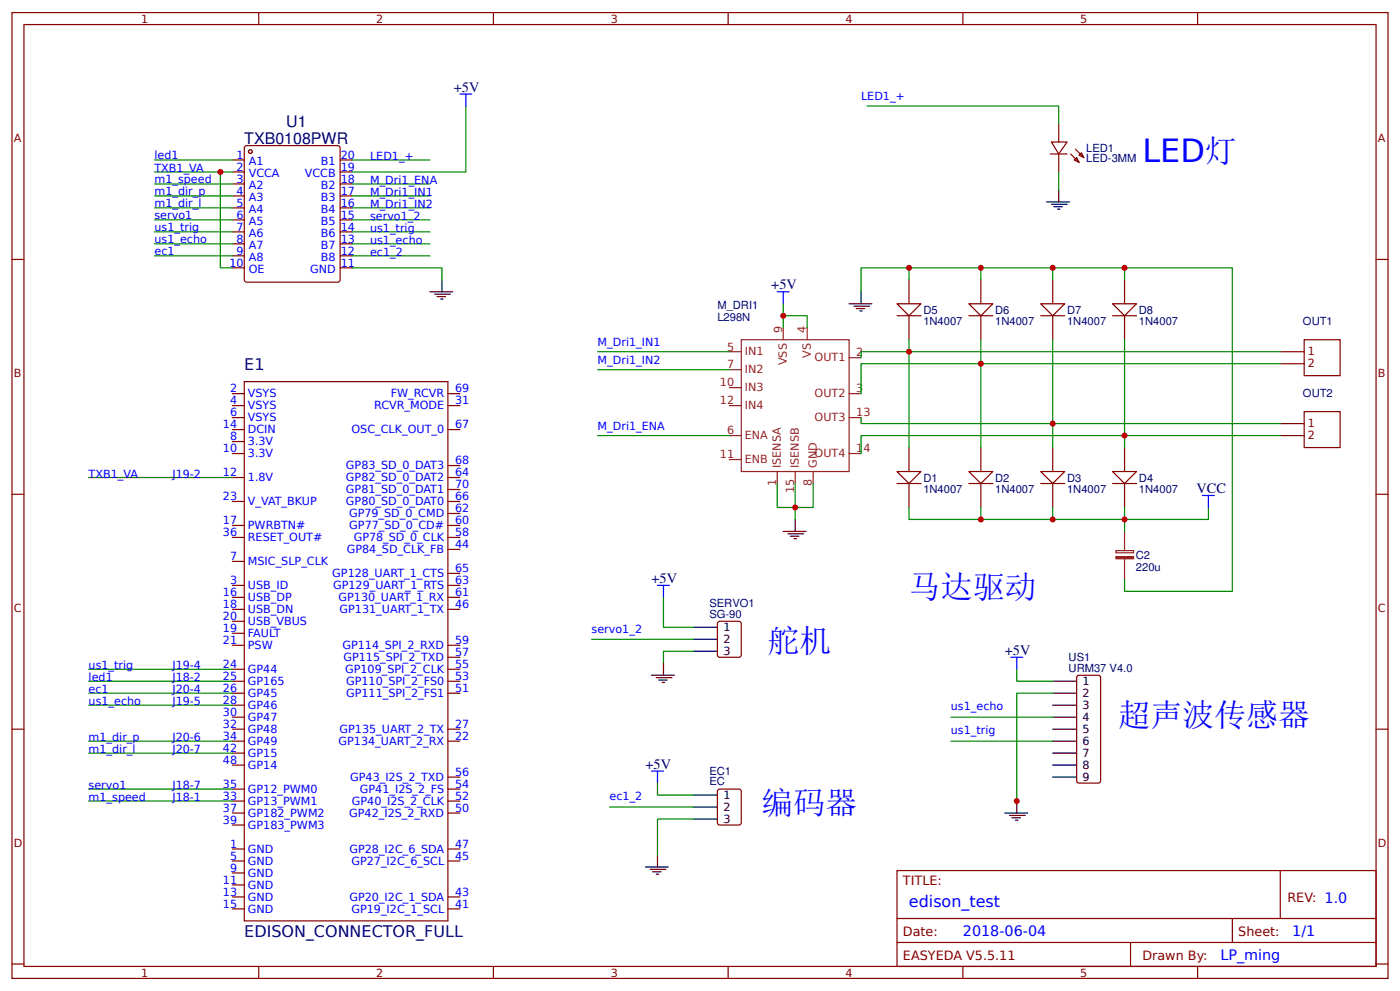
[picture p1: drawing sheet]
<svg xmlns="http://www.w3.org/2000/svg" width="309mm" height="219mm" viewBox="0 0 309 219" stroke-linecap="round" stroke-linejoin="round" font-family="sans-serif">
<g fill="none" stroke="#800" stroke-width=".26">
<path d="M51.3 86.9h2.7M51.3 97.5h2.7M51.3 94.9h2.7M51.3 89.6h2.7M51.3 92.2h2.7M54 84.3h45v119h-45zM99 86.9h2.6M99 94.9h2.6M99 89.6h2.6M51.3 105.4h2.7M51.3 116h2.7M51.3 110.7h2.7"/>
<path d="M51.3 118.7h2.7M51.3 100.1h2.7M99 105.4h2.6M99 116h2.6M99 110.7h2.6M99 118.7h2.6M99 113.4h2.6M99 108.1h2.6M99 102.8h2.6M51.3 124h2.7M51.3 129.2h2.7M51.3 131.9h2.7"/>
<path d="M51.3 134.5h2.7M51.3 137.2h2.7M51.3 139.8h2.7M99 129.2h2.6M99 131.9h2.6M99 134.5h2.6M99 126.6h2.6M99 121.3h2.6M51.3 142.5h2.7M51.3 147.8h2.7M51.3 150.4h2.7M51.3 153.1h2.7"/>
<path d="M51.3 155.7h2.7M51.3 158.4h2.7M99 142.5h2.6M99 147.8h2.6M99 150.4h2.6M99 153.1h2.6M99 145.1h2.6M51.3 161h2.7M51.3 163.6h2.7M51.3 166.3h2.7M51.3 168.9h2.7M51.3 174.2h2.7"/>
<path d="M51.3 176.9h2.7M51.3 179.5h2.7M99 161h2.6M99 163.6h2.6M99 174.2h2.6M99 176.9h2.6M99 179.5h2.6M99 171.6h2.6M51.3 187.5h2.7M51.3 182.2h2.7M51.3 198h2.7M51.3 190.1h2.7"/>
<path d="M51.3 192.7h2.7M51.3 195.4h2.7M99 187.5h2.6M99 198h2.6M99 190.1h2.6M51.3 200.7h2.7M99 200.7h2.6"/>
</g>
<circle cx="55.3" cy="33.5" r=".4" fill="#fff" stroke="#800" stroke-width=".26"/>
<path d="M54 32.4l.5-.3h20.1l.5 .3v29.4l-.2 .4-20.4 .1-.5-.3z" fill="none" stroke="#800" stroke-width=".26"/>
<circle cx="55.3" cy="33.5" r=".4" fill="#fff" stroke="#800" stroke-width=".26"/>
<g fill="none" stroke="#800" stroke-width=".26">
<path d="M51.3 35.3h2.7M51.3 38h2.7M75.1 35.3h2.7M75.1 38h2.7M51.3 40.6h2.7M51.3 43.3h2.7M51.3 45.9h2.7M51.3 48.6h2.7M51.3 51.2h2.7M51.3 53.8h2.7M51.3 56.5h2.7M51.3 59.1h2.7"/>
<path d="M75.1 40.6h2.7M75.1 43.3h2.7M75.1 45.9h2.7M75.1 48.6h2.7M75.1 51.2h2.7M75.1 53.8h2.7M75.1 56.5h2.7M75.1 59.1h2.7"/>
</g>
<g fill="none" stroke="#080" stroke-width=".26">
<path d="M34.1 38h17.2M34.1 35.3h17.2M48.7 38v21.1h2.6M102.9 23.4v14.6h-25.1M34.1 40.6h17.2M34.1 43.3h17.2M34.1 45.9h17.2M34.1 48.6h17.2M34.1 51.2h17.2M34.1 53.8h17.2M34.1 56.5h17.2M19.6 105.4h31.7"/>
<path d="M19.6 153.1h31.7M19.6 147.8h31.7M19.6 155.7h31.7M19.6 150.4h31.7M19.6 176.9h31.7M19.6 163.6h31.7M19.6 166.3h31.7M19.6 174.2h31.7"/>
</g>
<g fill="none" stroke="#8d2323" stroke-width=".26">
<path d="M161.1 77.7h2.7M163.8 75h23.8v29.1h-23.8zM173 72.4v2.6M178.3 72.4v2.6M187.6 79h2.6M161.1 96.2h2.7M161.1 81.6h2.7M161.1 85.6h2.7M161.1 89.6h2.7M187.6 86.9h2.6M187.6 92.2h2.6M161.1 101.5h2.7"/>
<path d="M171.7 104.1v2.7M175.7 104.1v2.7M179.7 104.1v2.7M187.6 100.1h2.6"/>
</g>
<path d="M198.2 104.1h5.3l-2.7 2.7z" fill="#fefefe" stroke="#800" stroke-width=".26"/>
<path d="M200.8 98.8v5.3M198.2 106.8h5.3M200.8 106.8v5.3" fill="none" stroke="#800" stroke-width=".26"/>
<path d="M214 104.1h5.3l-2.6 2.7z" fill="#fefefe" stroke="#800" stroke-width=".26"/>
<path d="M216.7 98.8v5.3M214 106.8h5.3M216.7 106.8v5.3" fill="none" stroke="#800" stroke-width=".26"/>
<path d="M229.9 104.1h5.3l-2.6 2.7z" fill="#fefefe" stroke="#800" stroke-width=".26"/>
<path d="M232.6 98.8v5.3M229.9 106.8h5.3M232.6 106.8v5.3" fill="none" stroke="#800" stroke-width=".26"/>
<path d="M245.8 104.1h5.3l-2.7 2.7z" fill="#fefefe" stroke="#800" stroke-width=".26"/>
<path d="M248.4 98.8v5.3M245.8 106.8h5.3M248.4 106.8v5.3" fill="none" stroke="#800" stroke-width=".26"/>
<path d="M198.2 67.1h5.3l-2.7 2.6z" fill="#fefefe" stroke="#800" stroke-width=".26"/>
<path d="M198.2 69.7h5.3M200.8 61.8v5.3M200.8 69.7v5.3" fill="none" stroke="#800" stroke-width=".26"/>
<path d="M214 67.1h5.3l-2.6 2.6z" fill="#fefefe" stroke="#800" stroke-width=".26"/>
<path d="M214 69.7h5.3M216.7 61.8v5.3M216.7 69.7v5.3" fill="none" stroke="#800" stroke-width=".26"/>
<path d="M229.9 67.1h5.3l-2.6 2.6z" fill="#fefefe" stroke="#800" stroke-width=".26"/>
<path d="M229.9 69.7h5.3M232.6 61.8v5.3M232.6 69.7v5.3" fill="none" stroke="#800" stroke-width=".26"/>
<path d="M245.8 67.1h5.3l-2.7 2.6z" fill="#fefefe" stroke="#800" stroke-width=".26"/>
<g fill="none" stroke="#800" stroke-width=".26">
<path d="M2.6 2.8h304.1v213.2h-304.1zM5.3 5.4h298.7v208h-298.7zM57.1 2.8v2.6M109 2.8v2.6M160.9 2.8v2.6M212.7 2.8v2.6M264.6 2.8v2.6M232 34h3.7M232.3 31.4h3.4l-1.8 2.6zM233.9 27.4v4M233.9 34v4M236.5 34l1.9 1.9"/>
<path d="M237.3 35.3l.6-.5 .5 1.1zM237.6 32.9l1.8 1.9M238.4 34.3l.5-.6 .5 1.1zM2.6 57.3h2.7M304 57.3h2.7M245.8 69.7h5.3M248.4 61.8v5.3M248.4 69.7v5.3M2.6 109.1h2.7M304 109.1h2.7M158.7 137.3l4.5-.1 .5 .2 .1 7.2-.3 .5h-4.5l-.4-.2-.1-7.2zM237.9 149.4l.5-.3h4.2l.5 .3 .1 .2v22.8l-.1 .2-.5 .3h-4.2l-.5-.3v-.2z"/>
<path d="M2.6 161h2.7M158.7 174.3l4.5-.1 .5 .3 .1 7.1-.3 .5-4.5 .1-.4-.3-.1-7.1zM304 161h2.7M198.2 192.2h105.8v21.2h-105.8zM282.8 192.2v10.6M2.6 212.9h2.7M57.1 213.4v2.6M109 213.4v2.6M160.9 213.4v2.6M198.2 202.8h105.8M198.2 208.1h105.8M212.7 213.4v2.6"/>
<path d="M249.8 208.1v5.3M264.6 213.4v2.6M272.3 202.8v5.3M304 212.9h2.7"/>
</g>
<path d="M282.8 77.7h5.3M288.1 75h8v7.9h-8zM282.8 80.3h5.3M282.8 93.5h5.3M282.8 96.2h5.3M288.1 90.9h8v7.9h-8z" fill="none" stroke="#800000" stroke-width=".26"/>
<g fill="none" stroke="#080" stroke-width=".26">
<path d="M77.8 35.3h17.2M191.6 23.4h42.3v4M233.9 38v3.9M77.8 59.1h19.8v2.7M77.8 40.6h17.2M77.8 43.3h17.2M77.8 45.9h17.2M77.8 48.6h17.2M77.8 51.2h17.2M77.8 53.8h17.2M77.8 56.5h17.2M200.8 59.1v2.7"/>
<path d="M216.7 59.1v2.7M232.6 59.1v2.7M248.4 59.1h23.9v71.5h-23.9v-2.7M132 77.7h29.1M173 69.7h5.3v2.7M173 67.1v5.3M200.8 75v23.8M216.7 75v23.8M232.6 75v23.8M248.4 61.8v-2.7h-58.2v5.3M248.4 75v23.8M282.8 77.7h-92.6v1.3"/>
<path d="M132 81.6h29.1M132 96.2h29.1M190.2 92.2v1.3h92.6M282.8 80.3h-92.6v6.6M282.8 96.2h-92.6v3.9M171.7 106.8v5.3h8v-5.3M175.7 106.8v7.9M200.8 112.1v2.6h66.2v-2.6M216.7 112.1v2.6M232.6 112.1v2.6M248.4 112.1v5.2M146.6 131.9v6.6h6.6"/>
<path d="M130.7 141.2h22.5M153.2 143.8h-6.6v2.6M210.1 158.4h22.5M224.6 147.8v2.6h8M232.6 153.1h-8v23.8M134.7 178.2h18.5M145.3 172.9v2.7h7.9M210.1 163.6h22.5M153.2 180.8h-7.9v8"/>
</g>
<path d="M101.6 20.8h2.6M102.9 20.8v2.6M171.7 64.4h2.7M173 64.4v2.7M265.6 109.4h2.7M267 109.4v2.7M145.3 129.2h2.6M146.6 129.2v2.7M223.3 145.1h2.7M224.6 145.1v2.7M143.9 170.3h2.7M145.3 170.3v2.6" fill="none" stroke="#00f" stroke-width=".26"/>
<path d="M248.4 117.3v4.3M246.5 121.6h3.9v.5h-3.9zM248.4 123.4v4.5" fill="none" stroke="#8d2323" stroke-width=".26"/>
<path d="M246.5 122.9h3.9v.5h-3.9z" fill="#8d2323" stroke="#8d2323" stroke-width=".26"/>
<g fill="none" stroke="#000" stroke-width=".26">
<path d="M231.2 44.6h5.1M232.3 45.1h3.4M232.8 45.6h1.9M233.6 46.2h.6M233.9 41.9v2.7M95 64.4h5M96 65h3.5M96.6 65.5h1.8M97.4 66h.5M97.6 61.8v2.6M187.6 67.1h5M188.6 67.6h3.5"/>
<path d="M189.2 68.1h1.8M190 68.7h.5M190.2 64.4v2.7M173 117.3h5.1M174.1 117.9h3.4M174.6 118.4h1.9M175.4 118.9h.5M175.7 114.7v2.6M153.2 138.5h5.3M143.9 149.1h5.1M145 149.6h3.4M145.5 150.2h1.9"/>
<path d="M146.3 150.7h.5M146.6 146.4v2.7M153.2 143.8h5.3M153.2 141.2h5.3M232.6 150.4h5.3M232.6 153.1h5.3M232.6 155.7h5.3M232.6 158.4h5.3M153.2 175.6h5.3M153.2 178.2h5.3M222 179.5h5M224.6 176.9v2.6"/>
<path d="M232.6 161h5.3M232.6 163.6h5.3M232.6 166.3h5.3M232.6 168.9h5.3M232.6 171.6h5.3M142.6 191.4h5M143.7 192h3.4M144.2 192.5h1.8M145 193h.5M145.3 188.8v2.6M153.2 180.8h5.3M223 180h3.5"/>
<path d="M223.6 180.6h1.8M224.4 181.1h.5"/>
</g>
<g fill="#c00">
<circle cx="173" cy="69.7" r=".66"/>
<circle cx="224.6" cy="176.9" r=".66"/>
<circle cx="175.7" cy="112.1" r=".66"/>
<circle cx="248.4" cy="59.1" r=".66"/>
<circle cx="200.8" cy="59.1" r=".66"/>
<circle cx="216.7" cy="59.1" r=".66"/>
<circle cx="232.6" cy="59.1" r=".66"/>
<circle cx="216.7" cy="114.7" r=".66"/>
<circle cx="232.6" cy="114.7" r=".66"/>
<circle cx="248.4" cy="114.7" r=".66"/>
<circle cx="248.4" cy="96.2" r=".66"/>
<circle cx="232.6" cy="93.5" r=".66"/>
<circle cx="216.7" cy="80.3" r=".66"/>
<circle cx="200.8" cy="77.7" r=".66"/>
<circle cx="48.7" cy="38" r=".66"/>
</g>
<g font-size="7.1" fill="#00f">
<text x="252.4" y="35.9">LED灯</text>
<text x="200.8" y="132.1">马达驱动</text>
<text x="169.6" y="144">舵机</text>
<text x="247.1" y="160.2">超声波传感器</text>
<text x="168.2" y="179.8">编码器</text>
</g>
<g font-size="3.5" fill="#000080">
<text x="63.2" y="27.9">U1</text>
<text x="54" y="31.9">TXB0108PWR</text>
<text x="54" y="81.6">E1</text>
<text x="54" y="206.9">EDISON_CONNECTOR_FULL</text>
</g>
<text font-size="3.5" fill="#00f" x="200.8" y="200.2">edison_test</text>
<g font-size="3.2" fill="#000080">
<text x="100.3" y="20.2">+5V</text>
<text x="170.4" y="63.9">+5V</text>
<text x="264.3" y="108.9">VCC</text>
<text x="143.9" y="128.7">+5V</text>
<text x="222" y="144.6">+5V</text>
<text x="142.6" y="169.7">+5V</text>
</g>
<g font-size="3.2" fill="#00f">
<text x="212.7" y="206.8">2018-06-04</text>
<text x="285.5" y="206.8">1/1</text>
<text x="269.6" y="212.1">LP_ming</text>
</g>
<g font-size="2.8" fill="#800">
<text x="199.5" y="195.4">TITLE:</text>
<text x="284.4" y="199.1">REV: 1.0</text>
<text x="199.5" y="206.8">Date:</text>
<text x="273.6" y="206.8">Sheet:</text>
<text x="199.5" y="212.1">EASYEDA V5.5.11</text>
<text x="252.4" y="212.1">Drawn By:</text>
</g>
<g font-size="2.5" fill="#800">
<text x="31.2" y="5">1</text>
<text x="83.1" y="5">2</text>
<text x="134.9" y="5">3</text>
<text x="186.8" y="5">4</text>
<text x="238.7" y="5">5</text>
<text x="3" y="31.4">A</text>
<text x="304.4" y="31.4">A</text>
<text x="3" y="83.2">B</text>
<text x="304.4" y="83.2">B</text>
<text x="3" y="135.1">C</text>
<text x="304.4" y="135.1">C</text>
<text x="3" y="186.9">D</text>
<text x="304.4" y="186.9">D</text>
<text x="31.2" y="215.6">1</text>
<text x="83.1" y="215.6">2</text>
<text x="134.9" y="215.6">3</text>
<text x="186.8" y="215.6">4</text>
<text x="238.7" y="215.6">5</text>
</g>
<g font-size="2.5" fill="#00f">
<text x="190.2" y="22.1">LED1_+</text>
<text x="34.1" y="35.1">led1</text>
<text x="52.3" y="35.1">1</text>
<text x="75.3" y="35.1">20</text>
<text x="81.8" y="35.3">LED1_+</text>
<text x="34.1" y="38">TXB1_VA</text>
<text x="34.1" y="40.4">m1_speed</text>
<text x="52.3" y="37.7">2</text>
<text x="52.3" y="40.3">3</text>
<text x="55" y="36.4">A1</text>
<text x="55" y="39">VCCA</text>
<text x="55" y="41.7">A2</text>
<text x="67.3" y="39">VCCB</text>
<text x="70.9" y="41.7">B2</text>
<text x="70.9" y="36.4">B1</text>
<text x="75.3" y="40.3">18</text>
<text x="75.3" y="37.7">19</text>
<text x="81.8" y="40.6">M_Dri1_ENA</text>
<text x="34.1" y="43">m1_dir_p</text>
<text x="34.1" y="45.6">m1_dir_l</text>
<text x="52.3" y="43">4</text>
<text x="52.3" y="45.6">5</text>
<text x="55" y="44.3">A3</text>
<text x="55" y="47">A4</text>
<text x="70.9" y="47">B4</text>
<text x="70.9" y="44.3">B3</text>
<text x="75.3" y="45.6">16</text>
<text x="75.3" y="43">17</text>
<text x="81.8" y="43.3">M_Dri1_IN1</text>
<text x="81.8" y="45.9">M_Dri1_IN2</text>
<text x="34.1" y="51">us1_trig</text>
<text x="34.1" y="53.7">us1_echo</text>
<text x="34.1" y="48.4">servo1</text>
<text x="52.3" y="48.3">6</text>
<text x="52.3" y="50.9">7</text>
<text x="52.3" y="53.6">8</text>
<text x="55" y="49.6">A5</text>
<text x="55" y="52.3">A6</text>
<text x="70.9" y="52.3">B6</text>
<text x="70.9" y="49.6">B5</text>
<text x="75.3" y="53.6">13</text>
<text x="75.3" y="50.9">14</text>
<text x="75.3" y="48.3">15</text>
<text x="81.8" y="48.6">servo1_2</text>
<text x="81.8" y="51.2">us1_trig</text>
<text x="81.8" y="53.8">us1_echo</text>
<text x="34.1" y="56.4">ec1</text>
<text x="50.7" y="58.9">10</text>
<text x="52.3" y="56.2">9</text>
<text x="55" y="54.9">A7</text>
<text x="55" y="57.5">A8</text>
<text x="70.9" y="57.5">B8</text>
<text x="70.9" y="54.9">B7</text>
<text x="75.3" y="58.9">11</text>
<text x="75.3" y="56.2">12</text>
<text x="81.8" y="56.5">ec1_2</text>
<text x="55" y="60.2">OE</text>
<text x="68.5" y="60.2">GND</text>
<text x="132" y="76.3">M_Dri1_IN1</text>
<text x="132" y="80.3">M_Dri1_IN2</text>
<text x="50.8" y="86.7">2</text>
<text x="50.8" y="89.3">4</text>
<text x="54.8" y="87.7">VSYS</text>
<text x="86.3" y="87.7">FW_RCVR</text>
<text x="100.5" y="89.3">31</text>
<text x="100.5" y="86.7">69</text>
<text x="49.2" y="94.6">14</text>
<text x="50.8" y="91.9">6</text>
<text x="54.8" y="90.4">VSYS</text>
<text x="54.8" y="93">VSYS</text>
<text x="54.8" y="95.6">DCIN</text>
<text x="77.7" y="95.6">OSC_CLK_OUT_0</text>
<text x="82.7" y="90.4">RCVR_MODE</text>
<text x="100.5" y="94.6">67</text>
<text x="132" y="94.9">M_Dri1_ENA</text>
<text x="49.2" y="99.9">10</text>
<text x="50.8" y="97.2">8</text>
<text x="54.8" y="98.3">3.3V</text>
<text x="54.8" y="100.9">3.3V</text>
<text x="19.6" y="105.4">TXB1_VA</text>
<text x="38.1" y="105.4">J19-2</text>
<text x="49.2" y="105.2">12</text>
<text x="54.8" y="106.2">1.8V</text>
<text x="76.4" y="106.2">GP82_SD_0_DAT2</text>
<text x="76.4" y="103.6">GP83_SD_0_DAT3</text>
<text x="100.5" y="107.8">70</text>
<text x="100.5" y="105.2">64</text>
<text x="100.5" y="102.5">68</text>
<text x="49.2" y="110.5">23</text>
<text x="54.8" y="111.5">V_VAT_BKUP</text>
<text x="76.4" y="111.5">GP80_SD_0_DAT0</text>
<text x="76.4" y="108.9">GP81_SD_0_DAT1</text>
<text x="100.5" y="113.1">62</text>
<text x="100.5" y="110.5">66</text>
<text x="49.2" y="115.8">17</text>
<text x="49.2" y="118.4">36</text>
<text x="54.8" y="116.8">PWRBTN#</text>
<text x="54.8" y="119.5">RESET_OUT#</text>
<text x="77.1" y="114.2">GP79_SD_0_CMD</text>
<text x="77.2" y="116.8">GP77_SD_0_CD#</text>
<text x="78.1" y="119.5">GP78_SD_0_CLK</text>
<text x="100.5" y="118.4">58</text>
<text x="100.5" y="115.8">60</text>
<text x="50.8" y="123.7">7</text>
<text x="54.8" y="124.8">MSIC_SLP_CLK</text>
<text x="76.6" y="122.1">GP84_SD_CLK_FB</text>
<text x="100.5" y="121">44</text>
<text x="49.2" y="131.6">16</text>
<text x="50.8" y="129">3</text>
<text x="54.8" y="130">USB_ID</text>
<text x="73.4" y="127.4">GP128_UART_1_CTS</text>
<text x="73.6" y="130">GP129_UART_1_RTS</text>
<text x="100.5" y="131.6">61</text>
<text x="100.5" y="129">63</text>
<text x="100.5" y="126.3">65</text>
<text x="49.2" y="134.3">18</text>
<text x="49.2" y="136.9">20</text>
<text x="54.8" y="132.7">USB_DP</text>
<text x="54.8" y="135.3">USB_DN</text>
<text x="54.8" y="138">USB_VBUS</text>
<text x="74.8" y="132.7">GP130_UART_1_RX</text>
<text x="75" y="135.3">GP131_UART_1_TX</text>
<text x="100.5" y="134.3">46</text>
<text x="49.2" y="139.6">19</text>
<text x="49.2" y="142.2">21</text>
<text x="54.8" y="140.6">FAULT</text>
<text x="54.8" y="143.3">PSW</text>
<text x="75.7" y="143.3">GP114_SPI_2_RXD</text>
<text x="100.5" y="142.2">59</text>
<text x="130.7" y="139.7">servo1_2</text>
<text x="19.6" y="147.8">us1_trig</text>
<text x="38.1" y="147.8">J19-4</text>
<text x="49.2" y="147.5">24</text>
<text x="54.8" y="148.6">GP44</text>
<text x="75.9" y="145.9">GP115_SPI_2_TXD</text>
<text x="76.3" y="148.6">GP109_SPI_2_CLK</text>
<text x="100.5" y="147.5">55</text>
<text x="100.5" y="144.9">57</text>
<text x="19.6" y="155.7">us1_echo</text>
<text x="19.6" y="153.1">ec1</text>
<text x="19.6" y="150.4">led1</text>
<text x="38.1" y="150.4">J18-2</text>
<text x="38.1" y="155.7">J19-5</text>
<text x="38.1" y="153.1">J20-4</text>
<text x="49.2" y="150.2">25</text>
<text x="49.2" y="152.8">26</text>
<text x="49.2" y="155.4">28</text>
<text x="54.8" y="151.2">GP165</text>
<text x="54.8" y="153.9">GP45</text>
<text x="76.5" y="153.9">GP111_SPI_2_FS1</text>
<text x="76.5" y="151.2">GP110_SPI_2_FS0</text>
<text x="100.5" y="152.8">51</text>
<text x="100.5" y="150.2">53</text>
<text x="49.2" y="158.1">30</text>
<text x="49.2" y="160.7">32</text>
<text x="54.8" y="156.5">GP46</text>
<text x="54.8" y="159.1">GP47</text>
<text x="54.8" y="161.8">GP48</text>
<text x="75" y="161.8">GP135_UART_2_TX</text>
<text x="100.5" y="160.7">27</text>
<text x="210.1" y="156.8">us1_echo</text>
<text x="19.6" y="163.6">m1_dir_p</text>
<text x="19.6" y="166.3">m1_dir_l</text>
<text x="38.1" y="163.6">J20-6</text>
<text x="38.1" y="166.3">J20-7</text>
<text x="49.2" y="163.4">34</text>
<text x="49.2" y="166">42</text>
<text x="54.8" y="164.4">GP49</text>
<text x="54.8" y="167.1">GP15</text>
<text x="74.8" y="164.4">GP134_UART_2_RX</text>
<text x="100.5" y="163.4">22</text>
<text x="210.1" y="162.1">us1_trig</text>
<text x="49.2" y="168.7">48</text>
<text x="49.2" y="174">35</text>
<text x="54.8" y="169.7">GP14</text>
<text x="77.4" y="172.4">GP43_I2S_2_TXD</text>
<text x="100.5" y="174">54</text>
<text x="100.5" y="171.3">56</text>
<text x="19.6" y="174.2">servo1</text>
<text x="19.6" y="176.9">m1_speed</text>
<text x="38.1" y="174.2">J18-7</text>
<text x="38.1" y="176.9">J18-1</text>
<text x="49.2" y="176.6">33</text>
<text x="49.2" y="179.3">37</text>
<text x="54.8" y="175">GP12_PWM0</text>
<text x="54.8" y="177.7">GP13_PWM1</text>
<text x="77.7" y="177.7">GP40_I2S_2_CLK</text>
<text x="79.5" y="175">GP41_I2S_2_FS</text>
<text x="100.5" y="179.3">50</text>
<text x="100.5" y="176.6">52</text>
<text x="134.7" y="176.7">ec1_2</text>
<text x="49.2" y="181.9">39</text>
<text x="54.8" y="180.3">GP182_PWM2</text>
<text x="54.8" y="183">GP183_PWM3</text>
<text x="77.2" y="180.3">GP42_I2S_2_RXD</text>
<text x="50.8" y="187.2">1</text>
<text x="50.8" y="189.8">5</text>
<text x="54.8" y="188.3">GND</text>
<text x="54.8" y="190.9">GND</text>
<text x="77.2" y="188.3">GP28_I2C_6_SDA</text>
<text x="77.6" y="190.9">GP27_I2C_6_SCL</text>
<text x="100.5" y="189.8">45</text>
<text x="100.5" y="187.2">47</text>
<text x="49.2" y="195.1">11</text>
<text x="49.2" y="197.8">13</text>
<text x="50.8" y="192.5">9</text>
<text x="54.8" y="193.5">GND</text>
<text x="54.8" y="196.2">GND</text>
<text x="100.5" y="197.8">43</text>
<text x="49.2" y="200.4">15</text>
<text x="54.8" y="198.8">GND</text>
<text x="54.8" y="201.5">GND</text>
<text x="77.2" y="198.8">GP20_I2C_1_SDA</text>
<text x="77.6" y="201.5">GP19_I2C_1_SCL</text>
<text x="100.5" y="200.4">41</text>
</g>
<g font-size="2.5" fill="#000080">
<text x="240" y="35.8">LED-3MM</text>
<text x="240" y="33.6">LED1</text>
<text x="158.5" y="70.8">L298N</text>
<text x="158.5" y="68.1">M_DRI1</text>
<text x="204" y="71.8">1N4007</text>
<text x="204" y="69.3">D5</text>
<text x="219.9" y="71.8">1N4007</text>
<text x="219.9" y="69.3">D6</text>
<text x="235.7" y="71.8">1N4007</text>
<text x="235.7" y="69.3">D7</text>
<text x="251.6" y="71.8">1N4007</text>
<text x="251.6" y="69.3">D8</text>
<text x="287.9" y="71.7">OUT1</text>
<text x="287.9" y="87.6">OUT2</text>
<text x="204" y="106.3">D1</text>
<text x="219.9" y="106.3">D2</text>
<text x="235.7" y="106.3">D3</text>
<text x="251.6" y="106.3">D4</text>
<text x="204" y="108.8">1N4007</text>
<text x="219.9" y="108.8">1N4007</text>
<text x="235.7" y="108.8">1N4007</text>
<text x="251.6" y="108.8">1N4007</text>
<text x="251" y="123.5">C2</text>
<text x="251" y="126">220u</text>
<text x="156.7" y="136.4">SG-90</text>
<text x="156.7" y="134">SERVO1</text>
<text x="236.1" y="148.3">URM37 V4.0</text>
<text x="236.1" y="145.9">US1</text>
<text x="156.7" y="173.4">EC</text>
<text x="156.7" y="171.1">EC1</text>
</g>
<g font-size="2.5" fill="#8d2323">
<text x="160.6" y="77.4">5</text>
<text x="172.8" y="73.4" transform="rotate(-90 172.8 73.4)">9</text>
<text x="178.1" y="73.4" transform="rotate(-90 178.1 73.4)">4</text>
<text x="160.6" y="81.4">7</text>
<text x="164.6" y="78.4">IN1</text>
<text x="164.6" y="82.4">IN2</text>
<text x="173.8" y="80.6" transform="rotate(-90 173.8 80.6)">VSS</text>
<text x="179.1" y="79.1" transform="rotate(-90 179.1 79.1)">VS</text>
<text x="180" y="79.8">OUT1</text>
<text x="189.2" y="78.7">2</text>
<text x="159" y="85.3">10</text>
<text x="159" y="89.3">12</text>
<text x="164.6" y="86.4">IN3</text>
<text x="180" y="87.7">OUT2</text>
<text x="189.2" y="86.7">3</text>
<text x="160.6" y="95.9">6</text>
<text x="164.6" y="90.4">IN4</text>
<text x="180" y="93">OUT3</text>
<text x="189.2" y="91.9">13</text>
<text x="159" y="101.2">11</text>
<text x="164.6" y="97">ENA</text>
<text x="180" y="100.9">OUT4</text>
<text x="189.2" y="99.9">14</text>
<text x="164.6" y="102.3">ENB</text>
<text x="171.4" y="107.3" transform="rotate(-90 171.4 107.3)">1</text>
<text x="172.5" y="103.3" transform="rotate(-90 172.5 103.3)">ISENSA</text>
<text x="176.5" y="103.3" transform="rotate(-90 176.5 103.3)">ISENSB</text>
<text x="179.4" y="107.3" transform="rotate(-90 179.4 107.3)">8</text>
<text x="180.4" y="103.3" transform="rotate(-90 180.4 103.3)">GND</text>
<text x="175.4" y="108.8" transform="rotate(-90 175.4 108.8)">15</text>
</g>
<g font-size="2.5" fill="#800000">
<text x="288.9" y="78.4">1</text>
<text x="288.9" y="81.1">2</text>
<text x="288.9" y="94.3">1</text>
<text x="288.9" y="97">2</text>
</g>
<g font-size="2.5">
<text x="159.8" y="139.3">1</text>
<text x="159.8" y="141.9">2</text>
<text x="159.8" y="144.6">3</text>
<text x="239.2" y="151.2">1</text>
<text x="239.2" y="153.9">2</text>
<text x="239.2" y="156.5">3</text>
<text x="239.2" y="159.1">4</text>
<text x="239.2" y="161.8">5</text>
<text x="239.2" y="164.4">6</text>
<text x="239.2" y="167.1">7</text>
<text x="239.2" y="169.7">8</text>
<text x="239.2" y="172.4">9</text>
<text x="159.8" y="176.3">1</text>
<text x="159.8" y="179">2</text>
<text x="159.8" y="181.6">3</text>
</g>
</svg>
